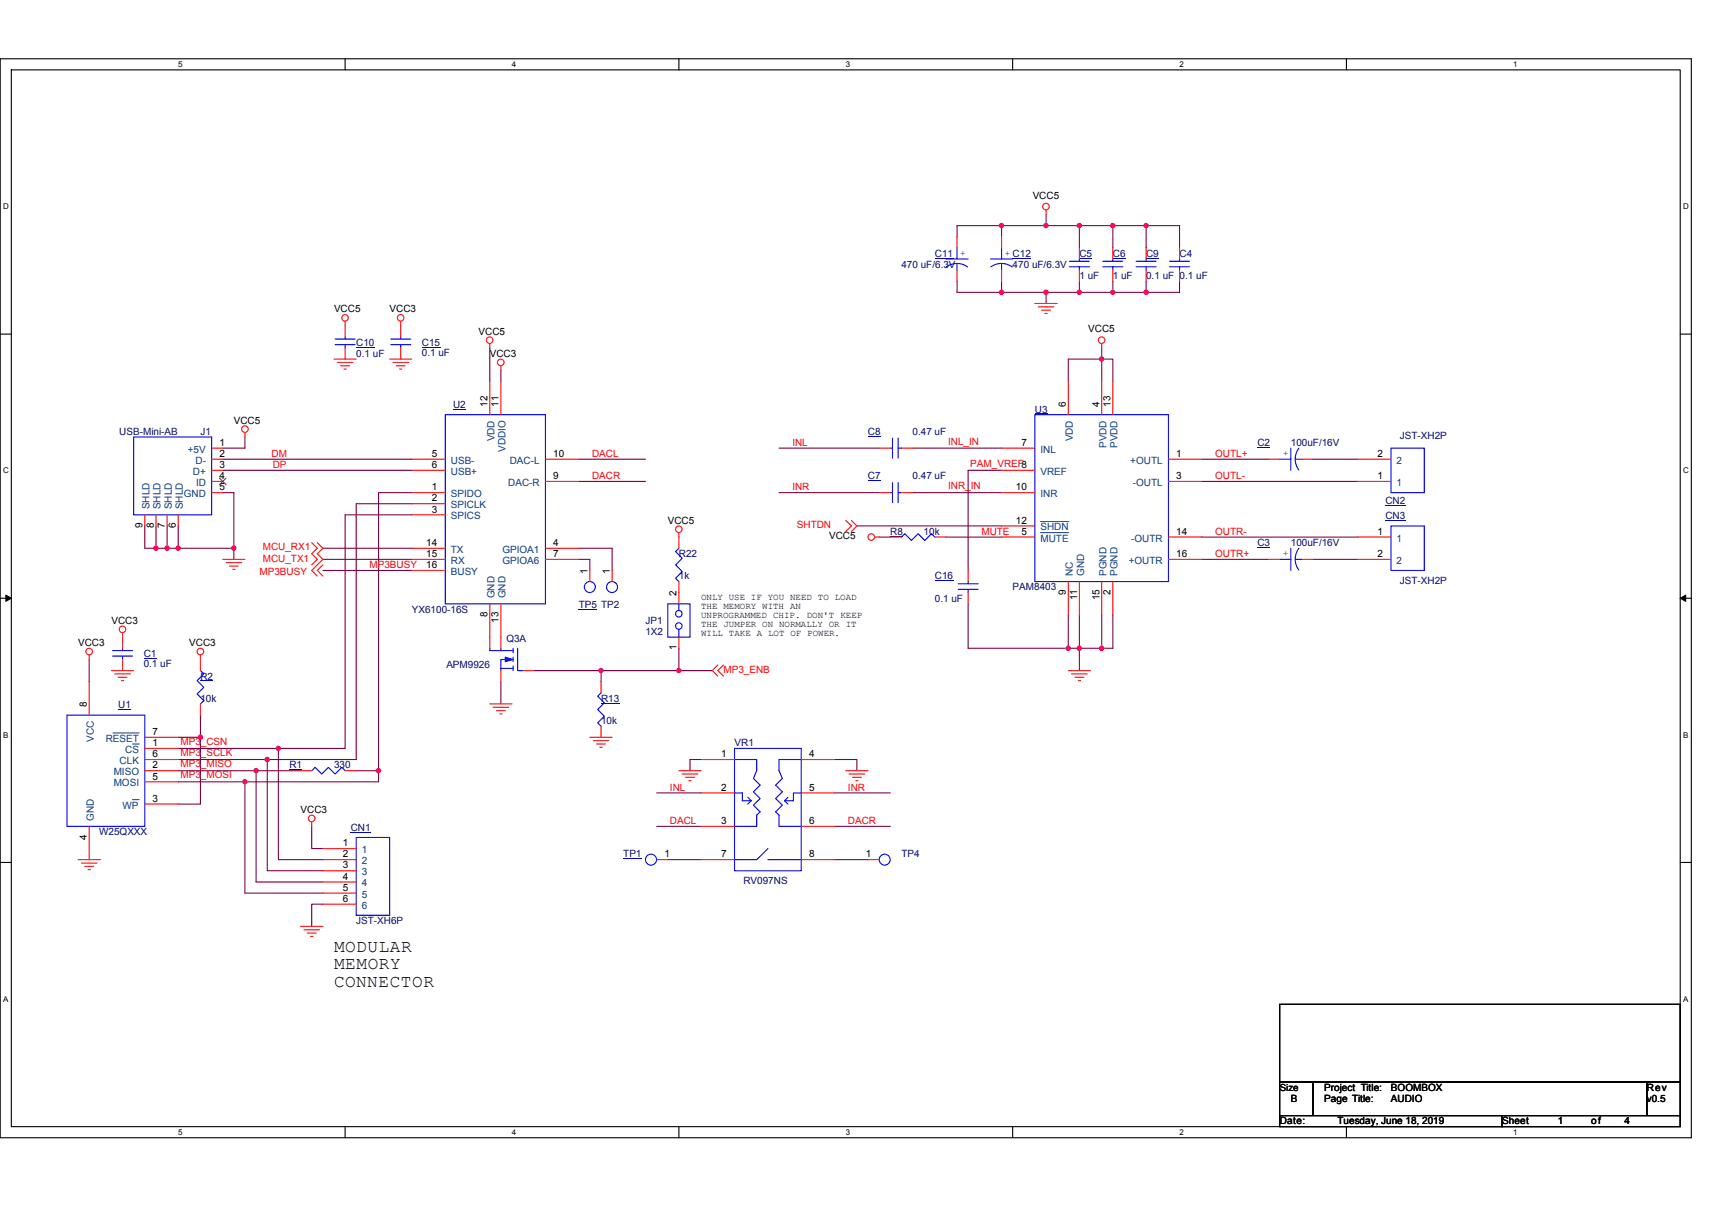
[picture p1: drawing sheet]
<svg xmlns="http://www.w3.org/2000/svg" width="297mm" height="210mm" viewBox="0 0 297 210" stroke-linecap="round" stroke-linejoin="round" font-family="sans-serif">
<path d="M0 10.2h293.5v187.2h-293.5zM2 12.1h289.5v183.4h-289.5z" fill="none" stroke="#000" stroke-width=".19"/>
<g fill="#fff">
<path d="M30.9 10.4h.8v1.6h-.8z"/>
<path d="M30.9 195.7h.8v1.6h-.8z"/>
</g>
<path d="M59.9 10.2v1.9M59.9 195.5v1.9" fill="none" stroke="#000" stroke-width=".19"/>
<g fill="#fff">
<path d="M88.8 10.4h.8v1.6h-.8z"/>
<path d="M88.8 195.7h.8v1.6h-.8z"/>
</g>
<path d="M117.8 10.2v1.9M117.8 195.5v1.9" fill="none" stroke="#000" stroke-width=".19"/>
<g fill="#fff">
<path d="M146.7 10.4h.8v1.6h-.8z"/>
<path d="M146.7 195.7h.8v1.6h-.8z"/>
</g>
<path d="M175.7 10.2v1.9M175.7 195.5v1.9" fill="none" stroke="#000" stroke-width=".19"/>
<g fill="#fff">
<path d="M204.7 10.4h.7v1.6h-.7z"/>
<path d="M204.7 195.7h.7v1.6h-.7z"/>
</g>
<path d="M233.6 10.2v1.9M233.6 195.5v1.9" fill="none" stroke="#000" stroke-width=".19"/>
<g fill="#fff">
<path d="M262.6 10.4h.7v1.6h-.7z"/>
<path d="M262.6 195.7h.7v1.6h-.7z"/>
<path d="M.5 35.1h1v1.5h-1z"/>
<path d="M292 35.1h1v1.5h-1z"/>
<path d="M.5 80.9h1v1.5h-1z"/>
<path d="M292 80.9h1v1.5h-1z"/>
</g>
<path d="M0 58h2M291.5 58h2" fill="none" stroke="#000" stroke-width=".19"/>
<g fill="#fff">
<path d="M.5 126.7h.9v1.6h-.9z"/>
<path d="M292 126.7h.9v1.6h-.9z"/>
</g>
<path d="M0 103.8h2M291.5 103.8h2" fill="none" stroke="#000" stroke-width=".19"/>
<path d="M1 103.3l1 .5-1 .6zM291.5 103.8l1-.5v1.1z" fill="#000" stroke="#000" stroke-width=".17"/>
<g fill="#fff">
<path d="M.5 172.6h.9v1.5h-.9z"/>
<path d="M292 172.6h.9v1.5h-.9z"/>
</g>
<path d="M0 149.7h2M291.5 149.7h2M222 174.3h69.5v13.5h-69.5zM222 187.8h5.8v5.8h-5.8zM222 193.6h38.6v1.9h-38.6zM227.8 187.8h57.9v5.8h-57.9zM260.6 193.6h30.9v1.9h-30.9zM285.7 187.8h5.8v5.8h-5.8z" fill="none" stroke="#000" stroke-width=".19"/>
<g fill="none" stroke="#800040" stroke-width=".19">
<path d="M173.8 39.2v1.9M173.8 39.2h7.7M173.8 39.2h-7.8v1.9M181.5 39.2h5.8M181.5 37.2v2M187.3 39.2v3.8M187.3 39.2h5.8M193.1 39.2v3.8M193.1 39.2h5.8M198.9 39.2v3.8M198.9 39.2h5.8v3.8M166 48.8v1.9h7.8"/>
<path d="M173.8 48.8v1.9M173.8 50.7h7.7M181.5 50.7h5.8M181.5 50.7v2M187.3 48.8v1.9M187.3 50.7h5.8M193.1 48.8v1.9M193.1 50.7h5.8M198.9 48.8v1.9M204.7 48.8v1.9h-5.8M38.6 79.7h32.9M42.5 75.8v2h-3.9"/>
<path d="M85 60.4v5.8M86.9 64.2v2M100.4 79.7h11.6M135.2 77.8h17.3M158.3 77.8h15.5M191.2 60.4v1.9M191.2 62.3v3.9M191.2 62.3h-5.8v3.9M191.2 62.3h1.9v3.9M208.5 79.7h11.6M227.8 79.7h7.7M25.1 91.3v3.8h2"/>
<path d="M27.1 95.1h3.8M27.1 91.3v3.8M29 91.3v3.8M30.9 91.3v3.8M30.9 95.1h9.7M38.6 81.6h32.9M38.6 85.5h2v9.6M40.6 95.1v2M56 95.1h15.5M56 97.1h15.5M56 99h15.5M71.5 89.3h-11.6v40.6h-11.6"/>
<path d="M71.5 87.4h-9.7v44.4h-15.4M71.5 85.5h-5.8v48.3M100.4 97.1h1.9v1.9M100.4 95.1h5.8v3.9M100.4 83.5h11.6M135.2 85.5h17.3M148.7 91.3h25.1M152.5 93.2h2M158.3 85.5h15.5M164.1 93.2h9.7M173.8 81.6h-5.8v17.4M208.5 83.5h27"/>
<path d="M208.5 93.2h27M208.5 97.1h11.6M227.8 97.1h7.7M15.5 114.4v3.9M86.9 118.3v3.9M92.7 116.4h11.6M117.8 116.4h-13.5v1.9M117.8 112.5v3.9h5.8M168 104.8v7.7h17.4M185.4 106.7v5.8M185.4 112.5h1.9M187.3 112.5v3.9"/>
<path d="M187.3 106.7v5.8M187.3 112.5h3.9M191.2 106.7v5.8M193.1 106.7v5.8h-1.9M30.9 129.9h17.4M30.9 133.8h13.5M30.9 128h3.9M30.9 131.8h15.5M30.9 135.7h11.6M34.8 124.1v3.9M34.8 128v11.5h-3.9M42.5 135.7v19.3h13.5"/>
<path d="M44.4 133.8v19.3h11.6M44.4 133.8h7.8M46.4 131.8v19.3h9.6M48.3 129.9v19.3h7.7M61.8 133.8h3.9M65.7 133.8v1.9h-23.2M113.9 137.6h7.7M121.6 131.8h-1.9v2M144.8 137.6h9.7M144.8 131.8h3.9v2M54.1 143.4v3.9h1.9M56 156.9h-1.9v3.9"/>
<path d="M113.9 143.4h7.7M115.9 149.2h5.7M144.8 149.2h5.8M144.8 143.4h9.7"/>
</g>
<g fill="#f0f" stroke="#f0f" stroke-width=".19">
<circle cx="29" cy="95.1" r=".38"/>
<circle cx="40.6" cy="95.1" r=".38"/>
<circle cx="30.9" cy="95.1" r=".38"/>
<circle cx="27" cy="95.1" r=".38"/>
<circle cx="34.8" cy="127.9" r=".38"/>
<circle cx="48.3" cy="129.9" r=".38"/>
<circle cx="46.4" cy="131.8" r=".38"/>
<circle cx="65.7" cy="133.7" r=".38"/>
<circle cx="185.3" cy="112.5" r=".38"/>
<circle cx="187.3" cy="112.5" r=".38"/>
<circle cx="191.1" cy="112.5" r=".38"/>
<circle cx="191.1" cy="62.3" r=".38"/>
<circle cx="173.8" cy="39.1" r=".38"/>
<circle cx="173.8" cy="50.7" r=".38"/>
<circle cx="198.9" cy="39.1" r=".38"/>
<circle cx="193.1" cy="39.1" r=".38"/>
<circle cx="198.9" cy="50.7" r=".38"/>
<circle cx="193.1" cy="50.7" r=".38"/>
<circle cx="187.3" cy="39.1" r=".38"/>
<circle cx="181.5" cy="39.1" r=".38"/>
<circle cx="187.3" cy="50.7" r=".38"/>
<circle cx="181.5" cy="50.7" r=".38"/>
<circle cx="44.4" cy="133.7" r=".38"/>
<circle cx="42.5" cy="135.7" r=".38"/>
<circle cx="104.3" cy="116.4" r=".38"/>
<circle cx="117.8" cy="116.4" r=".38"/>
</g>
<g fill="none" stroke="#f00" stroke-width=".19">
<path d="M181.5 36.4v.8M59.9 55.8v2.7M69.5 55.8v2.7M85 59.6v.8M166 41.1v1.9M166 46.9v1.9M173.8 41.1v1.9M173.8 46.9v1.9M179.6 52.7h3.8M180.1 53.3h2.7M180.7 53.8h1.6M181.3 54.4h.4"/>
<path d="M187.3 43v1.9M187.3 46.9v1.9M191.2 59.6v.8M193.1 43v1.9M193.1 46.9v1.9M198.9 43v1.9M198.9 46.9v1.9M204.7 43v1.9M204.7 46.9v1.9M36.7 79.7h1.9M36.7 77.8h1.9M42.5 75.1v.7"/>
<path d="M58 62.3h3.8M58.5 62.9h2.7M59.1 63.5h1.5M59.7 64.1h.4M59.9 60.4v1.9M67.6 62.3h3.9M68.2 62.9h2.7M68.8 63.5h1.5M69.3 64.1h.4M69.5 60.4v1.9M71.5 79.7h5.8M85 66.2v5.8"/>
<path d="M86.9 66.2v5.8M86.9 63.5v.7M94.6 79.7h5.8M152.5 77.8h2M156.4 77.8h1.9M173.8 77.8h5.8M185.4 66.2v5.8M191.2 66.2v5.8M193.1 66.2v5.8M202.7 79.7h5.8M220.1 79.7h1.9M225.9 79.7h1.9"/>
<path d="M235.5 79.7h5.8M25.1 89.3v2M27.1 89.3v2M29 89.3v2M30.9 89.3v2M36.7 81.6h1.9M36.7 85.5h1.9M36.7 83.5h1.9M38.6 97.1h3.9M39.2 97.6h2.7M39.8 98.2h1.5M40.4 98.8h.4"/>
<path d="M54.1 94.2l1 .9-1 1 1 1-1 .9M55.1 94.2l.9 .9-.9 1 .9 1-1.9 1.9 1 1M56 98l-.9 1 .9 1M71.5 85.5h5.8M71.5 87.4h5.8M71.5 89.3h5.8M71.5 81.6h5.8M71.5 95.1h5.8M71.5 97.1h5.8M71.5 99h5.8M94.6 95.1h5.8M94.6 97.1h5.8"/>
<path d="M94.6 83.5h5.8M102.3 99v1.9M106.2 99v1.9M117.8 92.4v2.7M146.7 90.3l1 1-1 .9M147.7 90.3l1 1-1 .9M151.8 93.2h.7M152.5 85.5h2M154.5 93.2h1.9M156.4 85.5h1.9M162.2 93.2h1.9M168 99v1.9"/>
<path d="M173.8 93.2h5.8M173.8 81.6h5.8M173.8 85.5h5.8M173.8 91.3h5.8M202.7 83.5h5.8M202.7 93.2h5.8M202.7 97.1h5.8M220.1 97.1h1.9M225.9 97.1h1.9M235.5 93.2h5.8M235.5 97.1h5.8M235.5 83.5h5.8"/>
<path d="M15.5 113.7v.7M15.5 118.3v5.8M19.3 116.4h3.9M19.9 116.9h2.7M20.5 117.5h1.5M21.1 118.1h.4M21.3 109.8v2.7M21.3 114.4v2M34.8 113.7v2.7M85 104.8v7.7M86.9 116.4v1.9M86.9 104.8v7.7"/>
<path d="M90.8 116.4h1.9M104.3 118.3v1.9M117.8 100.9v3.9M117.8 110.6v1.9M124.5 115.4l-.9 1 .9 .9M125.5 115.4l-1 1 1 .9M168 102.8v2M185.4 116.4h3.8M185.4 100.9v5.8M185.9 116.9h2.7M186.5 117.5h1.6M187.1 118.1h.4"/>
<path d="M187.3 100.9v5.8M191.2 100.9v5.8M193.1 100.9v5.8M25.1 129.9h5.8M25.1 133.8h5.8M25.1 139.5h5.8M25.1 135.7h5.8M25.1 131.8h5.8M25.1 128h5.8M34.8 122.2v1.9M52.2 133.8h1.9M59.9 133.8h1.9"/>
<path d="M85 122.2h3.8M85.6 122.7h2.7M86.1 123.3h1.6M86.7 123.9h.4M102.3 128h3.9M102.9 128.5h2.7M103.5 129.1h1.5M104.1 129.7h.4M104.3 126v2M117.8 133.8h3.8M118.4 134.3h2.7M119 134.9h1.5"/>
<path d="M119.5 135.5h.4M121.6 131.8h5.8M121.6 137.6h5.8M139 131.8h5.8M139 137.6h5.8M146.7 133.8h3.9M147.3 134.3h2.7M147.9 134.9h1.6M148.5 135.5h.4M13.5 149.2h3.9M14.1 149.8h2.7M14.7 150.3h1.6"/>
<path d="M15.3 150.9h.4M15.5 143.4v5.8M54.1 142.6v.8M56 147.3h5.8M56 149.2h5.8M56 151.1h5.8M56 153.1h5.8M56 155h5.8M56 156.9h5.8M113.9 149.2h2M121.6 143.4h5.8M121.6 149.2h5.8"/>
<path d="M139 143.4h5.8M139 149.2h5.8M150.6 149.2h1.9M52.2 160.8h3.8M52.7 161.4h2.7M53.3 161.9h1.6M53.9 162.5h.4"/>
<circle cx="181.5" cy="35.9" r=".57"/>
<circle cx="59.9" cy="55.2" r=".57"/>
<circle cx="69.5" cy="55.2" r=".57"/>
<circle cx="85" cy="59" r=".57"/>
<circle cx="191.1" cy="59" r=".57"/>
<circle cx="42.5" cy="74.5" r=".57"/>
<circle cx="86.9" cy="62.9" r=".57"/>
<circle cx="117.8" cy="91.8" r=".57"/>
<circle cx="151.2" cy="93.2" r=".57"/>
<circle cx="15.5" cy="113.1" r=".57"/>
<circle cx="21.3" cy="109.2" r=".57"/>
<circle cx="34.8" cy="113.1" r=".57"/>
<circle cx="54.1" cy="142" r=".57"/>
</g>
<g fill="none" stroke="#00f" stroke-width=".19">
<path d="M58.1 59.8h3.5M58.1 58.8h3.5M59.9 58.5v.3M59.9 59.8v.6M67.8 59.8h3.5M67.8 58.8h3.5M69.5 58.5v.3M69.5 59.8v.6M164.1 44.9h3.9M164.2 46.3a3.1 3.1 0 0 1 3.7 0M166 45.7v1.2M166 43v1.9"/>
<path d="M171.8 44.9h3.9M171.9 46.3a3.1 3.1 0 0 1 3.7 0M173.8 45.7v1.2M173.8 43v1.9M185.5 46.3h3.5M185.5 45.3h3.5M187.3 44.9v.4M187.3 46.3v.6M191.3 46.3h3.5M191.3 45.3h3.5M193.1 44.9v.4M193.1 46.3v.6"/>
<path d="M197.1 46.3h3.5M197.1 45.3h3.5M198.9 44.9v.4M198.9 46.3v.6M202.9 46.3h3.5M202.9 45.3h3.5M204.7 44.9v.4M204.7 46.3v.6M23.2 75.8h13.5v13.5h-13.5zM77.3 72h17.3v32.8h-17.3zM154.5 77.8h.4M154.9 76v3.5"/>
<path d="M155.8 77.8h.6M155.8 76v3.5M179.6 72h23.1v28.9h-23.1zM222 79.7h2M224 77.8v3.8M224.7 79.7h1.2M225.4 77.8a3.1 3.1 0 0 0 0 3.8M241.3 77.8h5.8v7.7h-5.8zM117.8 95.1l-.6 .6 1.2 1.2-1.2 1.1 1.2 1.2-1.2 1.2 .6 .5M154.5 85.5h.4M154.9 83.8v3.4M155.8 85.5h.6"/>
<path d="M155.8 83.8v3.4M156.4 93.2l.6-.6 1.1 1.2 1.2-1.2 1.2 1.2 1.1-1.2 .6 .6M222 97.1h2M224 95.1v3.9M224.7 97.1h1.2M225.4 95.2a3.1 3.1 0 0 0 0 3.7M241.3 91.3h5.8v7.7h-5.8zM19.5 113.9h3.5M19.5 112.9h3.5M21.3 112.5v.4M21.3 113.9v.5M34.8 116.4l.6 .5-1.2 1.2 1.2 1.2-1.2 1.1 1.2 1.2-.6 .6"/>
<path d="M85 112.5v.4h2.1M86.9 112.5v.4h2.1M86.9 116h2.1M88.8 114.4h-1.9v2M89 114v.8M89 112.5v.8M89 115.6v.8M89.8 112.5v3.9h1M115.9 104.8h3.8v5.8h-3.8zM117.8 104.8v1.1M117.8 109.2v1.4M166.2 102.3h3.5"/>
<path d="M166.2 101.3h3.5M168 100.9v.4M168 102.3v.5M11.6 124.1h13.5v19.3h-13.5zM54.1 133.8l.6-.6 1.1 1.1 1.2-1.1 1.1 1.1 1.2-1.1 .6 .6M104.3 120.2l-.6 .6 1.2 1.2-1.2 1.1 1.2 1.2-1.2 1.1 .6 .6M127.4 129.9h11.6v21.2h-11.6zM127.4 131.8h3.9v2l-.6 1.3 1.2 1.1-1.2 1.2 1.2 1.2-1.2 1.1 1.2 1.2-.6 .6v1.9h-3.9M127.4 137.6h1.4v1.4h1.5M129.7 138.4l.6 .6M130.3 139l-.6 .5M136.1 139l.6 .5"/>
<path d="M136.7 138.4l-.6 .6M139 137.6h-1.3v1.4h-1.6M139 131.8h-3.8v2l.5 1.3-1.1 1.1 1.1 1.2-1.1 1.2 1.1 1.1-1.1 1.2 .6 .6v1.9h3.8M61.8 145.3h5.8v13.5h-5.8zM133.2 147.3l-1.9 1.9h-3.9M133.2 149.2h5.8"/>
<circle cx="102.3" cy="101.9" r=".95"/>
<circle cx="106.2" cy="101.9" r=".95"/>
<circle cx="117.8" cy="106.5" r=".57"/>
<circle cx="117.8" cy="108.6" r=".57"/>
<circle cx="113" cy="149.2" r=".96"/>
<circle cx="153.5" cy="149.2" r=".95"/>
</g>
<g fill="none" stroke="#000080" stroke-width=".17">
<path d="M162.2 44.8h3.2M175.7 44.8h3.2M187.3 44.8h2.2M193.1 44.8h2.2M198.9 44.8h2.2M61.8 60.3h3.2M73.2 60.3h3.2M78.6 71.1h2.2M150.6 75.7h2.2M179.6 71.8h2.2M218.2 77.6h2.2M150.6 83.4h2.2"/>
<path d="M154.5 93.1h2.2M218.2 95h2.2M240.4 90.4h3.4M240.4 87.7h3.4M24.9 114.3h2.3M34.8 118.2h2.2M100.4 105.8h3.2M162.2 100.8h3.2M20.5 123.2h2.2M50.2 133.6h2.2M104.3 122h3.2M60.9 144.4h3.4"/>
<path d="M108.1 149.1h3.2"/>
</g>
<path d="M180.5 92.4h4.9M180.5 90.5h4.9M19.6 127.2h4.5M23 129.1h1.1M23 138.8h1.1" fill="none" stroke="#004080" stroke-width=".17"/>
<path d="M87.7 114l1.3 .4-1.3 .4z" fill-rule="evenodd" fill="#00f" stroke="#00f" stroke-width=".19"/>
<path d="M38.1 83l1.1 1.1M39.2 83l-1.1 1.1" fill="none" stroke="#804000" stroke-width=".17"/>
<g font-size="3.1">
<text x="58" y="165.1">MODULAR</text>
<text x="58" y="168.2">MEMORY</text>
<text x="58" y="171.3">CONNECTOR</text>
</g>
<g font-size="1.7">
<text x="179.2" y="34.5">VCC5</text>
<text x="58" y="54.2">VCC5</text>
<text x="67.6" y="54.2">VCC3</text>
<text x="83" y="58.1">VCC5</text>
<text x="188.8" y="57.7">VCC5</text>
<text x="85" y="61.9">VCC3</text>
<text x="84.6" y="70.6" transform="rotate(-90 84.6 70.6)">12</text>
<text x="86.5" y="70.6" transform="rotate(-90 86.5 70.6)">11</text>
<text x="185" y="70.6" transform="rotate(-90 185 70.6)">6</text>
<text x="190.8" y="70.6" transform="rotate(-90 190.8 70.6)">4</text>
<text x="192.7" y="70.6" transform="rotate(-90 192.7 70.6)">13</text>
<text x="38.1" y="77.4">1</text>
<text x="40.6" y="73.5">VCC5</text>
<text x="177.2" y="77.4">7</text>
<text x="38.1" y="83.1">4</text>
<text x="38.1" y="79.3">2</text>
<text x="38.1" y="81.2">3</text>
<text x="74.9" y="79.3">5</text>
<text x="74.9" y="81.2">6</text>
<text x="96" y="83.1">9</text>
<text x="96" y="79.3">10</text>
<text x="204.1" y="79.3">1</text>
<text x="204.1" y="83.1">3</text>
<text x="239" y="83.1">1</text>
<text x="239" y="79.3">2</text>
<text x="38.1" y="85.1">5</text>
<text x="74.9" y="85.1">1</text>
<text x="74.9" y="87">2</text>
<text x="74.9" y="88.9">3</text>
<text x="176.3" y="85.1">10</text>
<text x="24.7" y="91.7" transform="rotate(-90 24.7 91.7)">9</text>
<text x="26.7" y="91.7" transform="rotate(-90 26.7 91.7)">8</text>
<text x="28.6" y="91.7" transform="rotate(-90 28.6 91.7)">7</text>
<text x="30.5" y="91.7" transform="rotate(-90 30.5 91.7)">6</text>
<text x="74" y="94.7">14</text>
<text x="96" y="94.7">4</text>
<text x="115.9" y="90.9">VCC5</text>
<text x="143.8" y="93.6">VCC5</text>
<text x="176.3" y="90.9">12</text>
<text x="177.2" y="92.8">5</text>
<text x="204.1" y="92.8">14</text>
<text x="239" y="92.8">1</text>
<text x="74" y="96.7">15</text>
<text x="74" y="98.6">16</text>
<text x="96" y="96.7">7</text>
<text x="101.9" y="99.6" transform="rotate(-90 101.9 99.6)">1</text>
<text x="105.8" y="99.6" transform="rotate(-90 105.8 99.6)">1</text>
<text x="204.1" y="96.7">16</text>
<text x="239" y="96.7">2</text>
<text x="84.6" y="107.1" transform="rotate(-90 84.6 107.1)">8</text>
<text x="117.4" y="103.4" transform="rotate(-90 117.4 103.4)">2</text>
<text x="185" y="103.2" transform="rotate(-90 185 103.2)">9</text>
<text x="186.9" y="104.2" transform="rotate(-90 186.9 104.2)">11</text>
<text x="190.8" y="104.2" transform="rotate(-90 190.8 104.2)">15</text>
<text x="192.7" y="103.2" transform="rotate(-90 192.7 103.2)">2</text>
<text x="13.5" y="112.1">VCC3</text>
<text x="19.3" y="108.3">VCC3</text>
<text x="32.8" y="112.1">VCC3</text>
<text x="86.5" y="108.1" transform="rotate(-90 86.5 108.1)">13</text>
<text x="117.4" y="112.9" transform="rotate(-90 117.4 112.9)">1</text>
<text x="15.1" y="122.7" transform="rotate(-90 15.1 122.7)">8</text>
<text x="26.5" y="131.4">6</text>
<text x="26.5" y="129.5">1</text>
<text x="26.5" y="127.6">7</text>
<text x="125.1" y="131.4">1</text>
<text x="140.4" y="131.4">4</text>
<text x="26.5" y="133.4">2</text>
<text x="26.5" y="135.3">5</text>
<text x="125.1" y="137.2">2</text>
<text x="140.4" y="137.2">5</text>
<text x="26.5" y="139.1">3</text>
<text x="52.2" y="141.1">VCC3</text>
<text x="125.1" y="143">3</text>
<text x="140.4" y="143">6</text>
<text x="15.1" y="145.7" transform="rotate(-90 15.1 145.7)">4</text>
<text x="59.5" y="146.9">1</text>
<text x="59.5" y="148.8">2</text>
<text x="115.3" y="148.8">1</text>
<text x="125.1" y="148.8">7</text>
<text x="140.4" y="148.8">8</text>
<text x="150.2" y="148.8">1</text>
<text x="59.5" y="150.7">3</text>
<text x="59.5" y="152.7">4</text>
<text x="59.5" y="154.6">5</text>
<text x="59.5" y="156.5">6</text>
<text x="222" y="189.3">Size</text>
<text x="224" y="191.3">B</text>
<text x="229.8" y="189.3">Project Title:</text>
<text x="229.8" y="191.3">Page Title:</text>
<text x="241.3" y="189.3">BOOMBOX</text>
<text x="241.3" y="191.3">AUDIO</text>
<text x="285.7" y="189.3">Rev</text>
<text x="285.7" y="191.3">v0.5</text>
<text x="222" y="195.1">Date:</text>
<text x="232.1" y="195.1">Tuesday, June 18, 2019</text>
<text x="260.6" y="195.1">Sheet</text>
<text x="270.3" y="195.1">1</text>
<text x="276.1" y="195.1">of</text>
<text x="281.9" y="195.1">4</text>
</g>
<g font-size="1.7" fill="#000080">
<text x="156.4" y="46.5">470 uF/6.3V</text>
<text x="162.2" y="44.6">C11</text>
<text x="175.7" y="46.5">470 uF/6.3V</text>
<text x="187.3" y="44.6">C5</text>
<text x="193.1" y="44.6">C6</text>
<text x="198.9" y="44.6">C9</text>
<text x="204.7" y="44.6">C4</text>
<text x="187.3" y="48.4">1 uF</text>
<text x="193.1" y="48.4">1 uF</text>
<text x="198.9" y="48.4">0.1 uF 0.1 uF</text>
<text x="61.8" y="60">C10</text>
<text x="61.8" y="61.9">0.1 uF</text>
<text x="73.2" y="60">C15</text>
<text x="73.2" y="61.7">0.1 uF</text>
<text x="78.6" y="70.8">U2</text>
<text x="179.6" y="71.6">U3</text>
<text x="20.7" y="75.4">USB-Mini-AB</text>
<text x="34.8" y="75.4">J1</text>
<text x="150.6" y="75.4">C8</text>
<text x="158.3" y="75.4">0.47 uF</text>
<text x="218.2" y="77.4">C2</text>
<text x="224" y="77.4">100uF/16V</text>
<text x="242.9" y="76.2">JST-XH2P</text>
<text x="150.6" y="83.2">C7</text>
<text x="158.3" y="83.2">0.47 uF</text>
<text x="240.4" y="87.4">CN2</text>
<text x="154.5" y="92.8">R8</text>
<text x="160.2" y="92.8">10k</text>
<text x="218.2" y="94.7">C3</text>
<text x="224" y="94.7">100uF/16V</text>
<text x="240.4" y="90.1">CN3</text>
<text x="117.8" y="96.7">R22</text>
<text x="117.8" y="100.5">1k</text>
<text x="162.2" y="100.5">C16</text>
<text x="242.9" y="101.3">JST-XH2P</text>
<text x="71.5" y="106.3">YX6100-16S</text>
<text x="100.4" y="105.6">TP5 TP2</text>
<text x="162.2" y="104.4">0.1 uF</text>
<text x="175.7" y="102.5">PAM8403</text>
<text x="87.9" y="111.4">Q3A</text>
<text x="112" y="108.3">JP1</text>
<text x="112" y="110.2">1X2</text>
<text x="24.9" y="114">C1</text>
<text x="24.9" y="115.8">0.1 uF</text>
<text x="34.8" y="117.9">R2</text>
<text x="77.4" y="116">APM9926</text>
<text x="20.5" y="122.9">U1</text>
<text x="34.8" y="121.8">10k</text>
<text x="104.3" y="121.8">R13</text>
<text x="104.3" y="125.6">10k</text>
<text x="127.4" y="129.5">VR1</text>
<text x="50.2" y="133.3">R1</text>
<text x="58" y="133.3">330</text>
<text x="17.2" y="144.9">W25QXXX</text>
<text x="60.9" y="144.2">CN1</text>
<text x="108.1" y="148.8">TP1</text>
<text x="156.4" y="148.8">TP4</text>
<text x="129" y="153.4">RV097NS</text>
<text x="61.8" y="160.4">JST-XH6P</text>
</g>
<g font-size="1.7" fill="#004080">
<text x="85.8" y="76.6" transform="rotate(-90 85.8 76.6)">VDD</text>
<text x="186.2" y="76.6" transform="rotate(-90 186.2 76.6)">VDD</text>
<text x="192" y="77.7" transform="rotate(-90 192 77.7)">PVDD</text>
<text x="193.9" y="77.7" transform="rotate(-90 193.9 77.7)">PVDD</text>
<text x="32.6" y="78.5">+5V</text>
<text x="33.5" y="82.4">D+</text>
<text x="33.9" y="80.5">D-</text>
<text x="78.2" y="80.5">USB-</text>
<text x="78.2" y="82.4">USB+</text>
<text x="87.7" y="78.4" transform="rotate(-90 87.7 78.4)">VDDIO</text>
<text x="88.5" y="80.5">DAC-L</text>
<text x="180.5" y="78.5">INL</text>
<text x="180.5" y="82.4">VREF</text>
<text x="196.1" y="80.5">+OUTL</text>
<text x="242.3" y="80.5">2</text>
<text x="25.9" y="88.4" transform="rotate(-90 25.9 88.4)">SHLD</text>
<text x="27.9" y="88.4" transform="rotate(-90 27.9 88.4)">SHLD</text>
<text x="29.8" y="88.4" transform="rotate(-90 29.8 88.4)">SHLD</text>
<text x="31.7" y="88.4" transform="rotate(-90 31.7 88.4)">SHLD</text>
<text x="31.9" y="86.3">GND</text>
<text x="34" y="84.3">ID</text>
<text x="78.2" y="86.3">SPIDO</text>
<text x="78.2" y="88.2">SPICLK</text>
<text x="88.2" y="84.3">DAC-R</text>
<text x="180.5" y="86.3">INR</text>
<text x="196.6" y="84.3">-OUTL</text>
<text x="242.3" y="84.3">1</text>
<text x="78.2" y="90.1">SPICS</text>
<text x="78.2" y="95.9">TX</text>
<text x="87.2" y="95.9">GPIOA1</text>
<text x="180.5" y="94">MUTE</text>
<text x="180.5" y="92.1">SHDN</text>
<text x="196.3" y="94">-OUTR</text>
<text x="242.3" y="94">1</text>
<text x="78.2" y="97.9">RX</text>
<text x="78.2" y="99.8">BUSY</text>
<text x="87.2" y="97.9">GPIOA6</text>
<text x="186.2" y="99.9" transform="rotate(-90 186.2 99.9)">NC</text>
<text x="188.1" y="99.9" transform="rotate(-90 188.1 99.9)">GND</text>
<text x="192" y="99.9" transform="rotate(-90 192 99.9)">PGND</text>
<text x="193.9" y="99.9" transform="rotate(-90 193.9 99.9)">PGND</text>
<text x="195.8" y="97.9">+OUTR</text>
<text x="242.3" y="97.9">2</text>
<text x="85.8" y="103.8" transform="rotate(-90 85.8 103.8)">GND</text>
<text x="87.7" y="103.8" transform="rotate(-90 87.7 103.8)">GND</text>
<text x="16.3" y="128.7" transform="rotate(-90 16.3 128.7)">VCC</text>
<text x="18.3" y="128.7">RESET</text>
<text x="21.7" y="130.7">CS</text>
<text x="19.7" y="134.5">MISO</text>
<text x="19.7" y="136.5">MOSI</text>
<text x="20.8" y="132.6">CLK</text>
<text x="16.3" y="142.4" transform="rotate(-90 16.3 142.4)">GND</text>
<text x="21.3" y="140.3">WP</text>
<text x="62.8" y="148">1</text>
<text x="62.8" y="150">2</text>
<text x="62.8" y="151.9">3</text>
<text x="62.8" y="153.8">4</text>
<text x="62.8" y="155.8">5</text>
<text x="62.8" y="157.7">6</text>
</g>
<g font-size="1.7" fill="#f00">
<text x="137.5" y="77.4">INL</text>
<text x="164.5" y="77.2">INL_IN</text>
<text x="47.1" y="79.3">DM</text>
<text x="47.3" y="81.2">DP</text>
<text x="102.7" y="79.3">DACL</text>
<text x="102.7" y="83.2">DACR</text>
<text x="168.4" y="81">PAM_VREF8</text>
<text x="210.8" y="79.3">OUTL+</text>
<text x="210.8" y="83.2">OUTL-</text>
<text x="137.5" y="85.1">INR</text>
<text x="164.5" y="84.9">INR_IN</text>
<text x="45.6" y="95.5">MCU_RX1</text>
<text x="138.3" y="91.7">SHTDN</text>
<text x="170.3" y="92.8">MUTE</text>
<text x="210.8" y="92.8">OUTR-</text>
<text x="45" y="99.8">MP3BUSY</text>
<text x="45.6" y="97.5">MCU_TX1</text>
<text x="64.1" y="98.6">MP3BUSY</text>
<text x="210.8" y="96.7">OUTR+</text>
<text x="125.5" y="116.8">MP3_ENB</text>
<text x="31.3" y="129.3">MP3_CSN</text>
<text x="31.3" y="131.2">MP3_SCLK</text>
<text x="31.3" y="133.2">MP3_MISO</text>
<text x="31.3" y="135.1">MP3_MOSI</text>
<text x="116.2" y="137.2">INL</text>
<text x="147.1" y="137.2">INR</text>
<text x="116.2" y="143">DACL</text>
<text x="147.1" y="143">DACR</text>
</g>
<g font-size="1.6" fill="#00f">
<text x="166.6" y="44.4">+</text>
<text x="174.3" y="44.4">+ C12</text>
<text x="223.6" y="79.1" transform="rotate(-90 223.6 79.1)">+</text>
<text x="223.6" y="96.5" transform="rotate(-90 223.6 96.5)">+</text>
</g>
<g font-size="1.6">
<text x="121.6" y="104.1">ONLY USE IF YOU NEED TO LOAD</text>
<text x="121.6" y="105.7">THE MEMORY WITH AN</text>
<text x="121.6" y="107.3">UNPROGRAMMED CHIP. DON'T KEEP</text>
<text x="121.6" y="108.9">THE JUMPER ON NORMALLY OR IT</text>
<text x="121.6" y="110.4">WILL TAKE A LOT OF POWER.</text>
</g>
<g font-size="1.4">
<text x="30.9" y="11.7">5</text>
<text x="88.8" y="11.7">4</text>
<text x="146.7" y="11.7">3</text>
<text x="204.7" y="11.7">2</text>
<text x="262.6" y="11.7">1</text>
<text x=".5" y="36.3">D</text>
<text x="292" y="36.3">D</text>
<text x=".5" y="82.1">C</text>
<text x="292" y="82.1">C</text>
<text x=".5" y="128">B</text>
<text x="292" y="128">B</text>
<text x=".5" y="173.8">A</text>
<text x="292" y="173.8">A</text>
<text x="30.9" y="197">5</text>
<text x="88.8" y="197">4</text>
<text x="146.7" y="197">3</text>
<text x="204.7" y="197">2</text>
<text x="262.6" y="197">1</text>
</g>
</svg>
